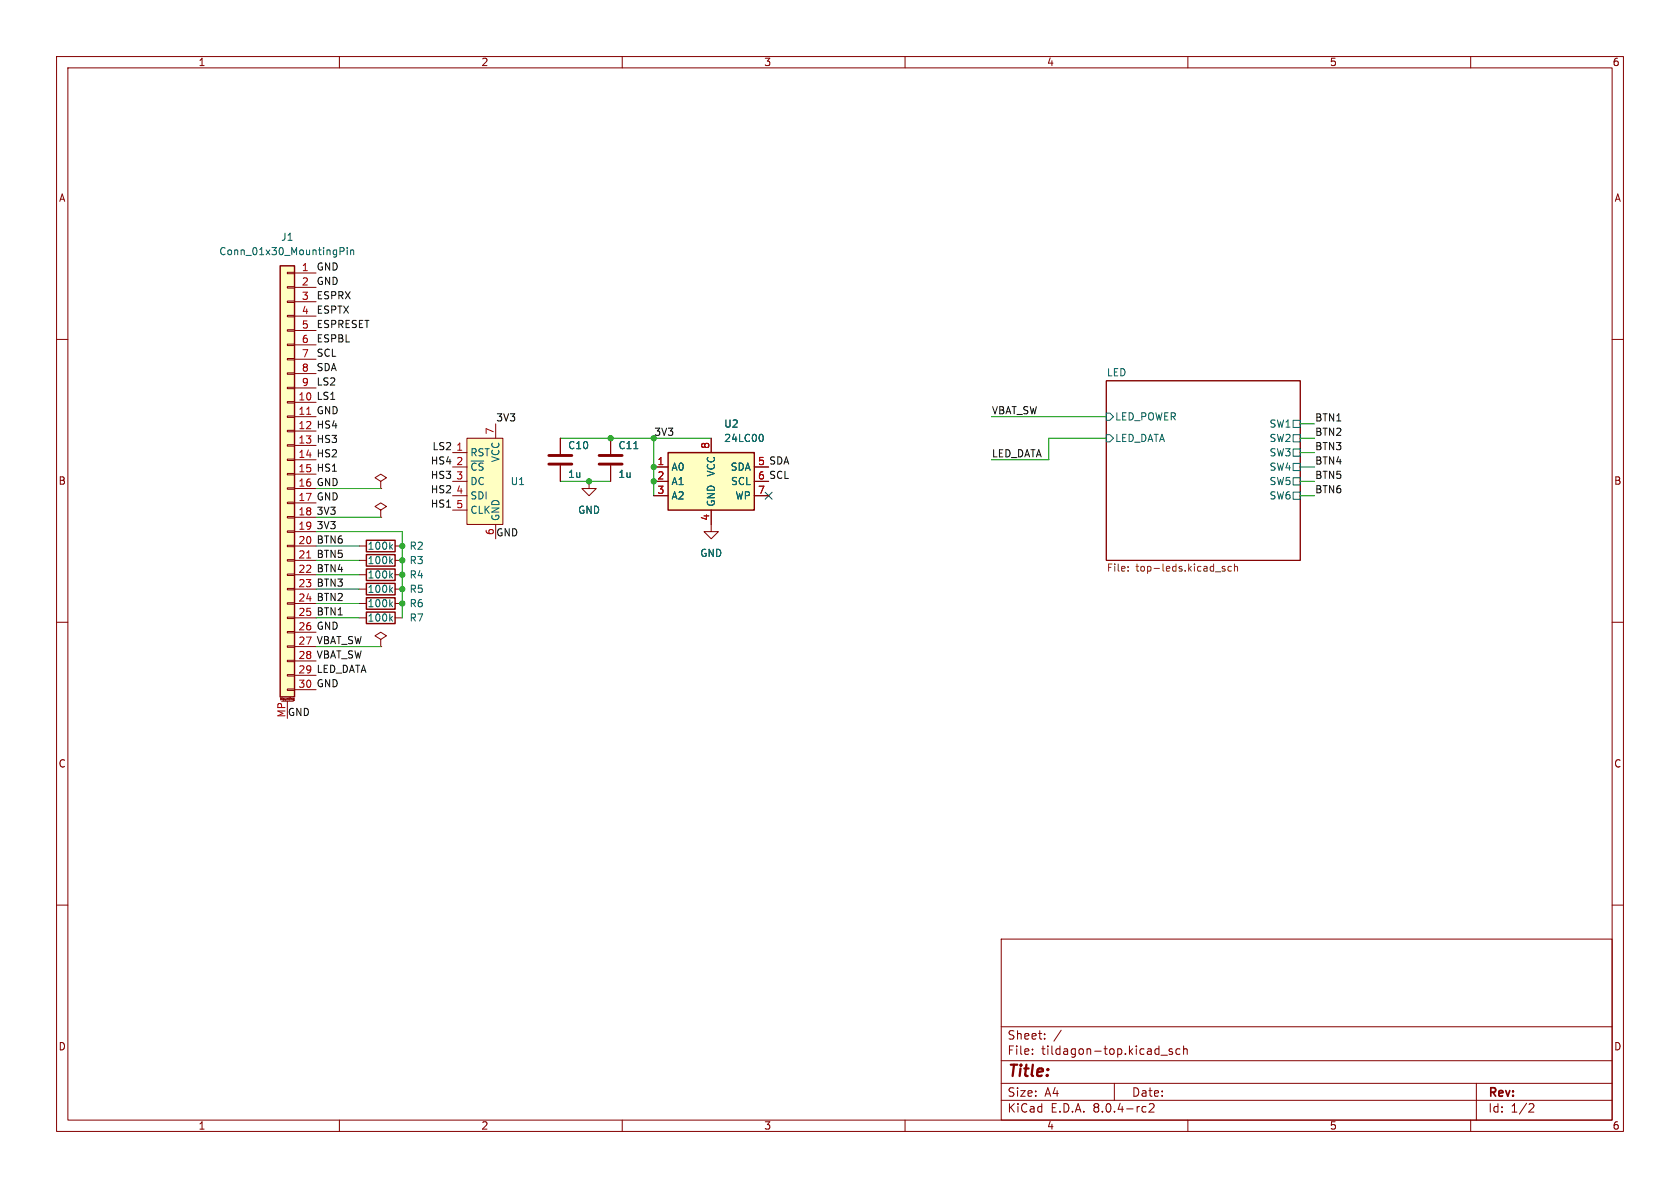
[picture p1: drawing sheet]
<svg xmlns="http://www.w3.org/2000/svg" width="297mm" height="210mm" viewBox="0 0 297 210" stroke-linecap="round" stroke-linejoin="round" font-family="sans-serif">
<g fill="none" stroke="#840000" stroke-width=".18">
<path d="M10 10h277v190h-277zM12 12h273v186h-273zM60 10v2M110 10v2M160 10v2M210 10v2M260 10v2M10 60h2M285 60h2M107.9 77.5v2.8M195.6 67.3h34.3v31.8h-34.3zM67.3 85.1l1-.6-1-.7-1 .7 1 .6v1.3"/>
<path d="M67.3 86.4h.1M67.3 90.2l1-.7-1-.6-1 .6 1 .7v1.2M67.3 91.4h.1M104.1 85.1v1.3h1.3l-1.3 1.2-1.2-1.2h1.2M107.9 82.3v2.8M125.7 92.7v1.3h1.3l-1.3 1.3-1.2-1.3h1.2M10 110h2M63.5 106.7h1.3M69.8 106.7h1.3M285 110h2M10 160h2M285 160h2"/>
<path d="M177 166h108v32h-108zM60 198v2M110 198v2M160 198v2M177 194.5h108M177 191.5h108M177 187.5h108M177 181.5h108M182.5 186.3v.1M182.5 185.5v.1M184.7 183.6v.1M184.7 182.8v.1"/>
<path d="M187.6 182.1l-1.3 2M197 191.5v3M202.2 195.6l.4 .1M202.6 196.5l-.4 .1M203.2 195.2l.5-.1 .3 .1v.3l-.9 1.1h.9M205.2 186.5h1.2M207.2 185.5l-.3-.1-.2 .2v.2l.5 .2v.3h-.5M208.6 185.5l-.4-.1-.3 .3v.4l.1 .2h.6M209.2 185.5l.3-.1 .3 .1 .1 .9M209.2 184.9v1.5M210 198v2M260 198v2"/>
<path d="M261 191.5v6.5M270.5 195.1l.5 .1 .2 .3-1 1.1h1"/>
</g>
<path d="M112.1 79.3h.7M195.6 73h.6l.6 .7-.6 .6h-.6zM195.6 76.8h.6l.6 .7-.6 .6h-.6zM228.6 74.3h1.3v1.3h-1.3zM228.6 76.8h1.3v1.3h-1.3zM228.6 79.4h1.3v1.2h-1.3zM228.6 84.5h1.3v1.2h-1.3zM228.6 87h1.3v1.3h-1.3zM228.6 81.9h1.3v1.3h-1.3zM69 106.8l.4 .5M69.4 106.4l-.5 .5" fill="none" stroke="#006464" stroke-width=".18"/>
<path d="M218.2 99.7v1.3M199.4 100.8v.2M199.4 100.2v.1M216.5 100.2l-.3-.1-.1 .2v.2l.4 .1v.3h-.4M217.7 100.2l-.4-.1-.2 .3 .1 .5h.5M218.2 100.2l.2-.1 .3 .1 .1 .8" fill="none" stroke="#725600" stroke-width=".18"/>
<path d="M64.8 105.7h5v2h-5z" fill="none" stroke="#840000" stroke-width=".25"/>
<path d="M105.9 82h4.1M105.9 80.5h4.1" fill="none" stroke="#840000" stroke-width=".51"/>
<path d="M82.5 77.5h6.4v15.2h-6.4z" fill="#ffffc2"/>
<path d="M82.5 77.5h6.4v15.2h-6.4zM87.6 74.9v2.6M99.1 77.5v2.8M80 80h2.5M80 82.6h2.5M80 85.1h2.5M80 87.6h2.5M80 90.2h2.5M87.6 92.7v2.6M99.1 82.3v2.8" fill="none" stroke="#840000" stroke-width=".18"/>
<path d="M97 82h4.1M97 80.5h4.1" fill="none" stroke="#840000" stroke-width=".51"/>
<path d="M49.5 47h2.6v76.2h-2.6z" fill="#ffffc2"/>
<g fill="none" stroke="#840000" stroke-width=".18">
<path d="M50.8 58.3h1.3v.2h-1.3zM50.8 55.8h1.3v.2h-1.3zM50.8 53.2h1.3v.3h-1.3zM50.8 50.7h1.3v.2h-1.3zM50.8 48.1h1.3v.3h-1.3zM52.1 48.3h3.8M52.1 50.8h3.8M52.1 53.3h3.8M52.1 55.9h3.8M52.1 58.4h3.8M50.8 78.6h1.3v.3h-1.3zM50.8 76.1h1.3v.2h-1.3z"/>
<path d="M50.8 73.5h1.3v.3h-1.3zM50.8 71h1.3v.2h-1.3zM50.8 68.5h1.3v.2h-1.3zM50.8 65.9h1.3v.3h-1.3zM50.8 63.4h1.3v.2h-1.3zM50.8 60.8h1.3v.3h-1.3zM52.1 71.1h3.8M52.1 73.7h3.8M52.1 76.2h3.8M52.1 78.7h3.8M52.1 61h3.8M52.1 63.5h3.8"/>
<path d="M52.1 66h3.8M52.1 68.6h3.8M50.8 98.9h1.3v.3h-1.3zM50.8 96.4h1.3v.2h-1.3zM50.8 93.9h1.3v.2h-1.3zM50.8 91.3h1.3v.3h-1.3zM50.8 88.8h1.3v.2h-1.3zM50.8 86.2h1.3v.3h-1.3zM50.8 83.7h1.3v.2h-1.3zM50.8 81.2h1.3v.2h-1.3zM52.1 81.3h3.8M52.1 83.8h3.8"/>
<path d="M52.1 86.4h3.8M52.1 88.9h3.8M52.1 91.4h3.8M52.1 94h3.8M52.1 96.5h3.8M52.1 99.1h3.8M50.8 119.3h1.3v.2h-1.3zM50.8 116.7h1.3v.3h-1.3zM50.8 114.2h1.3v.2h-1.3zM50.8 111.6h1.3v.3h-1.3zM50.8 109.1h1.3v.2h-1.3zM50.8 106.6h1.3v.2h-1.3z"/>
<path d="M50.8 104h1.3v.3h-1.3zM50.8 101.5h1.3v.2h-1.3zM52.1 101.6h3.8M52.1 104.1h3.8M52.1 106.7h3.8M52.1 109.2h3.8M52.1 111.8h3.8M52.1 114.3h3.8M52.1 116.8h3.8M52.1 119.4h3.8M67.3 113l1-.6-1-.6-1 .6 1 .6v1.3M67.3 114.3h.1"/>
<path d="M49.6 123.7v-.3l.1 .2 .2-.2v.3M49.8 124h2M50.8 121.8h1.3v.2h-1.3zM50.8 124v3M51.1 123.4v.3M51.3 123.4h.1M51.8 123.7v-.2h.2v.3h-.2M51.8 123.7h.1M51.8 123.7h.2M52.1 121.9h3.8"/>
</g>
<path d="M49.5 47h2.6v76.2h-2.6z" fill="none" stroke="#840000" stroke-width=".25"/>
<path d="M54.2 73.2h.7M54.2 98.6h.7" fill="none" stroke="#a90000" stroke-width=".18"/>
<path d="M60.1 44.4h.6l.1-.2v-.3l-.7-.1v1.2M61.4 43.8v.1M61.4 44.2v.8M62 44.2v.8M62 44.3l.2-.1h.3v.8" fill="none" stroke="#006464" stroke-width=".18"/>
<path d="M118.1 80h15.2v10.2h-15.2z" fill="#ffffc2"/>
<path d="M64.8 98h5v2.1h-5zM64.8 95.5h5v2h-5zM118.1 80h15.2v10.2h-15.2zM64.8 100.6h5v2h-5zM64.8 103.1h5v2.1h-5zM64.8 108.2h5v2h-5z" fill="none" stroke="#840000" stroke-width=".25"/>
<g fill="none" stroke="#840000" stroke-width=".18">
<path d="M99.1 77.5v2.8M107.9 77.5v2.8M125.7 77.5v2.5M63.5 99.1h1.3M63.5 96.5h1.3M69.8 99.1h1.3M69.8 96.5h1.3M99.1 82.3v2.8M107.9 82.3v2.8M115.6 82.6h2.5M115.6 85.1h2.5M115.6 87.6h2.5"/>
<path d="M125.7 90.2v2.5M133.3 82.6h2.6M133.3 85.1h2.6M133.3 87.6h2.6M63.5 101.6h1.3M63.5 104.1h1.3M63.5 109.2h1.3M69.8 101.6h1.3M69.8 104.1h1.3M69.8 109.2h1.3"/>
</g>
<path d="M112.1 79.3h.7M134.6 76.8a.79 .79 0 0 1 0 1.2M69 99.2l.4 .4M69 96.6l.4 .5M69.4 98.8l-.5 .5M69.4 96.3l-.5 .4M69 101.7l.4 .5M69 104.2l.4 .5M69 109.3l.4 .5M69.4 101.3l-.5 .5M69.4 103.9l-.5 .5M69.4 109l-.5 .4" fill="none" stroke="#006464" stroke-width=".18"/>
<g fill="none" stroke="#009600" stroke-width=".18">
<path d="M99.1 77.5h26.6M115.6 77.5v10.1M175.3 73.7h20.3M195.6 77.5h-10.2v3.8h-10.1M229.9 77.5h2.5M229.9 74.9h2.5M55.9 96.5h7.6M55.9 91.4h11.4M55.9 94h15.2v15.2M55.9 86.4h11.4M55.9 99.1h7.6M99.1 85.1h8.8"/>
<path d="M229.9 87.6h2.5M229.9 82.6h2.5M229.9 85.1h2.5M229.9 80h2.5M55.9 104.1h7.6M55.9 101.6h7.6M55.9 109.2h7.6M55.9 106.7h7.6M55.9 114.3h11.4"/>
</g>
<path d="M135.3 87l1.2 1.2M136.5 87l-1.2 1.2" fill="none" stroke="#000084" stroke-width=".18"/>
<g fill="#009600" stroke="#009600" stroke-width=".18">
<circle cx="115.6" cy="82.6" r=".46"/>
<circle cx="107.9" cy="77.5" r=".46"/>
<circle cx="115.6" cy="77.5" r=".46"/>
<circle cx="115.6" cy="85.1" r=".46"/>
<circle cx="104.1" cy="85.1" r=".46"/>
<circle cx="71.1" cy="99.1" r=".46"/>
<circle cx="71.1" cy="101.6" r=".46"/>
<circle cx="71.1" cy="104.1" r=".46"/>
<circle cx="71.1" cy="96.5" r=".46"/>
<circle cx="71.1" cy="106.7" r=".46"/>
</g>
<text font-size="2.8" fill="#840000" x="178" y="190.9">Title:</text>
<g font-size="2.1" fill="#840000">
<text x="178" y="184">Sheet:</text>
<text x="178" y="186.7">File:</text>
<text x="184.1" y="186.7">tildagon-top.kicad_sch</text>
<text x="178" y="196.9">KiCad</text>
<text x="178" y="194.1">Size:</text>
<text x="184.7" y="194.1">A4</text>
<text x="185.7" y="196.9">E.D.A.</text>
<text x="193.3" y="196.9">8.0.4-rc2</text>
<text x="200" y="194.1">Date:</text>
<text x="263" y="194.3">Rev:</text>
<text x="263" y="196.9">Id:</text>
<text x="267.1" y="196.9">1/2</text>
</g>
<g font-size="1.8" fill="#840000">
<text x="35" y="11.9">1</text>
<text x="85" y="11.9">2</text>
<text x="135" y="11.9">3</text>
<text x="185" y="11.9">4</text>
<text x="235" y="11.9">5</text>
<text x="285" y="11.9">6</text>
<text x="10.3" y="35.9">A</text>
<text x="285.3" y="35.9">A</text>
<text x="10.3" y="85.9">B</text>
<text x="285.3" y="85.9">B</text>
<text x="10.3" y="135.9">C</text>
<text x="285.3" y="135.9">C</text>
<text x="10.3" y="185.9">D</text>
<text x="285.3" y="185.9">D</text>
<text x="35" y="199.9">1</text>
<text x="85" y="199.9">2</text>
<text x="135" y="199.9">3</text>
<text x="185" y="199.9">4</text>
<text x="235" y="199.9">5</text>
<text x="285" y="199.9">6</text>
</g>
<g font-size="1.8" fill="#006464">
<text x="38.7" y="45.3">Conn_01x30_MountingPin</text>
<text x="49.6" y="42.8">J1</text>
<text x="195.6" y="66.6">LED</text>
<text x="127.9" y="75.8">U2</text>
<text x="197" y="74.5">LED_POWER</text>
<text x="224.3" y="75.8">SW1</text>
<text x="83.1" y="80.9">RST</text>
<text x="83.1" y="83.4">~{CS}</text>
<text x="88.5" y="81.8" transform="rotate(-90 88.5 81.8)">VCC</text>
<text x="100.3" y="79.6">C10</text>
<text x="109.2" y="79.6">C11</text>
<text x="118.6" y="83.4">A0</text>
<text x="127.9" y="78.3">24LC00</text>
<text x="129.1" y="83.4">SDA</text>
<text x="197" y="78.3">LED_DATA</text>
<text x="224.3" y="78.3">SW2</text>
<text x="224.3" y="80.9">SW3</text>
<text x="224.3" y="83.4">SW4</text>
<text x="83.1" y="86">DC</text>
<text x="83.1" y="88.5">SDI</text>
<text x="90.2" y="86">U1</text>
<text x="100.3" y="84.7">1u</text>
<text x="109.2" y="84.7">1u</text>
<text x="118.6" y="86">A1</text>
<text x="118.6" y="88.5">A2</text>
<text x="126.6" y="89.7" transform="rotate(-90 126.6 89.7)">GND</text>
<text x="126.6" y="84.3" transform="rotate(-90 126.6 84.3)">VCC</text>
<text x="129.1" y="86">SCL</text>
<text x="129.9" y="88.5">WP</text>
<text x="224.3" y="86">SW5</text>
<text x="224.3" y="88.5">SW6</text>
<text x="83.1" y="91">CLK</text>
<text x="88.5" y="92.2" transform="rotate(-90 88.5 92.2)">GND</text>
<text x="102.1" y="91">GND</text>
<text x="64.9" y="99.9">100k</text>
<text x="64.9" y="97.4">100k</text>
<text x="72.3" y="99.9">R3</text>
<text x="72.3" y="97.4">R2</text>
<text x="123.7" y="98.7">GND</text>
<text x="64.9" y="107.5">100k</text>
<text x="64.9" y="102.5">100k</text>
<text x="64.9" y="105">100k</text>
<text x="72.3" y="107.5">R6</text>
<text x="72.3" y="102.5">R4</text>
<text x="72.3" y="105">R5</text>
<text x="64.9" y="110.1">100k</text>
<text x="72.3" y="110.1">R7</text>
</g>
<g font-size="1.8" fill="#0f0f0f">
<text x="55.9" y="47.9">GND</text>
<text x="55.9" y="50.5">GND</text>
<text x="55.9" y="53">ESPRX</text>
<text x="55.9" y="55.5">ESPTX</text>
<text x="55.9" y="58.1">ESPRESET</text>
<text x="55.9" y="63.2">SCL</text>
<text x="55.9" y="65.7">SDA</text>
<text x="55.9" y="60.6">ESPBL</text>
<text x="55.9" y="68.2">LS2</text>
<text x="55.9" y="70.8">LS1</text>
<text x="55.9" y="75.9">HS4</text>
<text x="55.9" y="73.3">GND</text>
<text x="87.6" y="74.6">3V3</text>
<text x="115.6" y="77.1">3V3</text>
<text x="175.3" y="73.3">VBAT_SW</text>
<text x="232.4" y="77.1">BTN2</text>
<text x="232.4" y="74.6">BTN1</text>
<text x="55.9" y="78.4">HS3</text>
<text x="55.9" y="83.5">HS1</text>
<text x="55.9" y="80.9">HS2</text>
<text x="76.1" y="82.2">HS4</text>
<text x="76.4" y="79.7">LS2</text>
<text x="133.9" y="82.3">5 SDA</text>
<text x="175.3" y="80.9">LED_DATA</text>
<text x="232.4" y="79.7">BTN3</text>
<text x="232.4" y="82.2">BTN4</text>
<text x="55.9" y="86">GND</text>
<text x="55.9" y="88.6">GND</text>
<text x="76.1" y="84.7">HS3</text>
<text x="76.1" y="87.3">HS2</text>
<text x="76.1" y="89.8">HS1</text>
<text x="133.9" y="84.8">6 SCL</text>
<text x="232.4" y="87.3">BTN6</text>
<text x="232.4" y="84.7">BTN5</text>
<text x="55.9" y="93.6">3V3</text>
<text x="55.9" y="91.1">3V3</text>
<text x="87.4" y="94.7" transform="rotate(-90 87.4 94.7)">6</text>
<text x="87.6" y="94.9">GND</text>
<text x="55.9" y="96.2">BTN6</text>
<text x="55.9" y="98.7">BTN5</text>
<text x="55.9" y="101.3">BTN4</text>
<text x="55.9" y="103.8">BTN3</text>
<text x="55.9" y="106.3">BTN2</text>
<text x="55.9" y="108.9">BTN1</text>
<text x="55.9" y="111.4">GND</text>
<text x="55.9" y="114">VBAT_SW</text>
<text x="55.9" y="119">LED_DATA</text>
<text x="55.9" y="116.5">VBAT_SW</text>
<text x="55.9" y="121.6">GND</text>
<text x="50.5" y="126.9" transform="rotate(-90 50.5 126.9)">MP</text>
<text x="50.8" y="126.7">GND</text>
</g>
<g font-size="1.8" fill="#a90000">
<text x="53.3" y="48">1</text>
<text x="53.3" y="50.5">2</text>
<text x="53.3" y="53.1">3</text>
<text x="53.3" y="55.6">4</text>
<text x="53.3" y="58.2">5</text>
<text x="53.3" y="60.7">6</text>
<text x="53.3" y="63.2">7</text>
<text x="53.3" y="65.8">8</text>
<text x="52.7" y="70.9">10</text>
<text x="53.3" y="68.3">9</text>
<text x="52.7" y="73.4">11</text>
<text x="52.7" y="75.9">12</text>
<text x="87.4" y="76.9" transform="rotate(-90 87.4 76.9)">7</text>
<text x="52.7" y="78.5">13</text>
<text x="52.7" y="81">14</text>
<text x="52.7" y="83.6">15</text>
<text x="80.6" y="79.8">1</text>
<text x="80.6" y="82.3">2</text>
<text x="116.1" y="82.3">1</text>
<text x="125.5" y="79.4" transform="rotate(-90 125.5 79.4)">8</text>
<text x="133.9" y="82.3">5</text>
<text x="52.7" y="86.1">16</text>
<text x="52.7" y="88.6">17</text>
<text x="80.6" y="84.8">3</text>
<text x="80.6" y="87.4">4</text>
<text x="80.6" y="89.9">5</text>
<text x="116.1" y="84.8">2</text>
<text x="116.1" y="87.4">3</text>
<text x="133.9" y="87.4">7</text>
<text x="133.9" y="84.8">6</text>
<text x="52.7" y="91.2">18</text>
<text x="52.7" y="93.7">19</text>
<text x="125.5" y="92.1" transform="rotate(-90 125.5 92.1)">4</text>
<text x="52.7" y="96.3">20</text>
<text x="52.7" y="98.8">21</text>
<text x="52.7" y="101.3">22</text>
<text x="52.7" y="103.9">23</text>
<text x="52.7" y="106.4">24</text>
<text x="52.7" y="109">25</text>
<text x="52.7" y="111.5">26</text>
<text x="52.7" y="114">27</text>
<text x="52.7" y="116.6">28</text>
<text x="52.7" y="119.1">29</text>
<text x="52.7" y="121.7">30</text>
</g>
<g font-size="1.8" fill="#725600">
<text x="195.6" y="101.4">File:</text>
<text x="200.8" y="101.4">top-leds.kicad_sch</text>
</g>
<text font-size=".5" fill="#840000" x="49.3" y="124">Mounting</text>
</svg>
